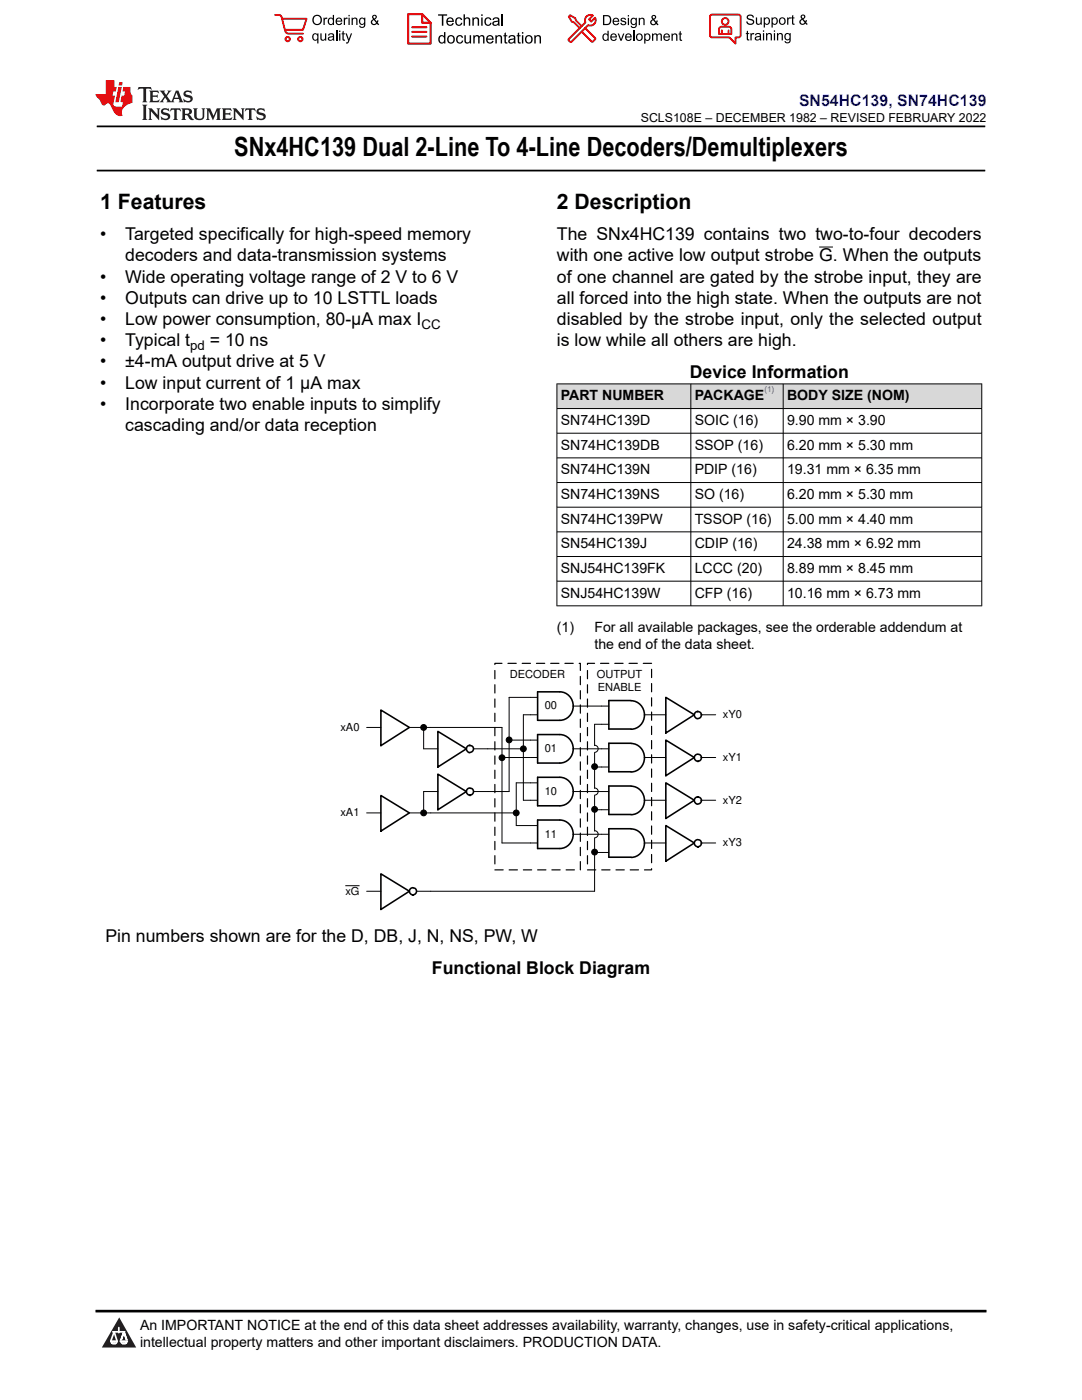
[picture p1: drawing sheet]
<svg xmlns="http://www.w3.org/2000/svg" width="216mm" height="279mm" viewBox="0 0 216 279" stroke-linecap="round" stroke-linejoin="round" font-family="sans-serif">
<path d="M19.3 25.2h177.3M19.3 34h177.3" fill="none" stroke="#000" stroke-width=".35"/>
<path d="M163.5 49.3h2.7" fill="none" stroke="#000" stroke-width=".2"/>
<g fill="#d8d8d8">
<path d="M111.1 76.6h84.8v4.9h-84.8z" fill-rule="evenodd"/>
<path d="M111.2 76.7h26.6v4.8h-26.6z" fill-rule="evenodd"/>
<path d="M137.9 76.7h18.3v4.8h-18.3z" fill-rule="evenodd"/>
<path d="M156.3 76.7h39.5v4.8h-39.5z" fill-rule="evenodd"/>
</g>
<g fill="none" stroke="#000" stroke-width=".2">
<path d="M111.1 76.6h84.9M111.1 76.6v44.4M137.8 76.6v44.4M156.3 76.6v44.4M195.9 76.6v44.4M111.1 81.5h84.9M111.1 86.5h84.9M111.1 91.4h84.9M111.1 96.3h84.9M111.1 101.2h84.9M111.1 106.1h84.9M111.1 111.1h84.9"/>
<path d="M111.1 116h84.9M111.1 120.9h84.9"/>
</g>
<path d="M98.7 132.4h17.1v41.2h-17.1z" fill-rule="evenodd" fill="#fff"/>
<path d="M98.7 132.4h17.1v41.2h-17.1z" fill="none" stroke="#000" stroke-width=".24" stroke-dasharray="1.7 1.2"/>
<path d="M76 141.7l5.7 3.5-5.7 3.6zM76 158.8l5.7 3.4-5.7 3.7z" fill="none" stroke="#000" stroke-width=".32"/>
<path d="M101.6 139.2h4.3M73.2 145.2h2.8M81.7 145.2h18.5M104.4 142.7h1.5M104.4 159.7h1.5M73.2 162.2h2.8M81.7 162.2h21.3" fill="none" stroke="#000" stroke-width=".2"/>
<path d="M117.2 132.4h12.8v41.2h-12.8z" fill-rule="evenodd" fill="#fff"/>
<path d="M117.2 132.4h12.8v41.2h-12.8z" fill="none" stroke="#000" stroke-width=".24" stroke-dasharray="1.7 1.2"/>
<g fill="none" stroke="#000" stroke-width=".2">
<path d="M101.6 139.2v18.8h-7.1M105.9 139.2h1.4M84.5 145.2v4.2h2.9M87.4 158h-2.9v4.2M94.5 149.4h9.9M100.2 151.2h7.1M100.2 145.2v23h7.1M101.6 147.7h5.7M104.4 142.7v17M105.9 142.7h1.4M105.9 159.7h1.4M107.3 156.2h-4.3v8.6h4.3"/>
<path d="M114.4 140.9h7.1M114.4 149.4h7.1M114.4 158h7.1M118.6 157.3a.71 .71 0 0 1 .8 .7 .71 .71 0 0 1-.8 .7M118.6 148.7a.71 .71 0 0 1 .8 .7 .71 .71 0 0 1-.8 .8M118.6 153.1h2.9M118.6 150.2v7.1M118.6 158.8v7.1M121.5 144.5h-2.9v4.3M128.6 142.7h4.3M128.6 151.2h4.3M128.6 159.7h4.3"/>
<path d="M140 142.7h2.8M140 151.2h2.8M140 159.7h2.8M68.9 176.8h2.8M73.2 177.9h2.8M114.4 166.5h7.1M118.6 165.8a.71 .71 0 0 1 .8 .7 .71 .71 0 0 1-.8 .7M118.6 161.6h2.9M118.6 170.1h2.9M118.6 167.3v10.6h-35.5M128.6 168.2h4.3M140 168.2h2.8"/>
</g>
<g fill="none" stroke="#000" stroke-width=".32">
<path d="M107.3 138.1h4.4a2.85 2.85 0 0 1 2.7 2.8 2.85 2.85 0 0 1-2.7 2.9h-4.4zM121.5 139.8h4.4a2.87 2.87 0 0 1 2.7 2.9 2.87 2.87 0 0 1-2.7 2.8h-4.4zM132.9 139.2l5.6 3.5-5.6 3.6zM87.4 146l5.7 3.4-5.7 3.7zM87.4 154.5l5.7 3.5-5.7 3.6zM107.3 146.6h4.4a2.85 2.85 0 0 1 2.7 2.8 2.85 2.85 0 0 1-2.7 2.9h-4.4zM107.3 155.1h4.4a2.85 2.85 0 0 1 2.7 2.9 2.85 2.85 0 0 1-2.7 2.8h-4.4zM121.5 148.3h4.4a2.87 2.87 0 0 1 2.7 2.9 2.87 2.87 0 0 1-2.7 2.9l-4.4-.1zM121.5 156.9h4.4a2.87 2.87 0 0 1 2.7 2.8 2.87 2.87 0 0 1-2.7 2.9l-4.4-.1zM132.9 147.7l5.6 3.5-5.6 3.6zM132.9 156.2l5.6 3.5-5.6 3.6zM76 174.4l5.7 3.5-5.7 3.6z"/>
<path d="M107.3 163.7h4.4a2.85 2.85 0 0 1 2.7 2.8 2.85 2.85 0 0 1-2.7 2.8h-4.4zM125.9 165.4h-4.4v5.7h4.4M125.9 165.4a2.85 2.85 0 0 1 2.7 2.9 2.85 2.85 0 0 1-2.7 2.8M132.9 164.8l5.6 3.4-5.6 3.7zM138.5 168.2a.71 .71 0 0 1 .8-.6 .71 .71 0 0 1 .7 .7v-.1a.72 .72 0 0 1-.7 .8 .8 .8 0 0 1-.8-.7"/>
<circle cx="93.8" cy="149.5" r=".7"/>
<circle cx="93.8" cy="158" r=".71"/>
<circle cx="139.3" cy="142.7" r=".71"/>
<circle cx="139.3" cy="159.7" r=".71"/>
<circle cx="139.3" cy="151.2" r=".71"/>
<circle cx="82.4" cy="177.9" r=".71"/>
</g>
<g fill="#000">
<circle cx="84.5" cy="145.2" r=".57"/>
<circle cx="100.2" cy="151.2" r=".57"/>
<circle cx="101.6" cy="147.7" r=".57"/>
<circle cx="104.4" cy="149.4" r=".57"/>
<circle cx="118.6" cy="153" r=".57"/>
<circle cx="84.5" cy="162.2" r=".57"/>
<circle cx="103" cy="162.2" r=".57"/>
<circle cx="118.6" cy="161.5" r=".57"/>
<circle cx="118.6" cy="170.1" r=".57"/>
</g>
<g fill="none" stroke="#000" stroke-width=".23">
<circle cx="84.5" cy="145.2" r=".57"/>
<circle cx="100.2" cy="151.2" r=".57"/>
<circle cx="101.6" cy="147.7" r=".57"/>
<circle cx="104.4" cy="149.4" r=".57"/>
<circle cx="118.6" cy="153" r=".57"/>
<circle cx="84.5" cy="162.2" r=".57"/>
<circle cx="103" cy="162.2" r=".57"/>
<circle cx="118.6" cy="161.5" r=".57"/>
<circle cx="118.6" cy="170.1" r=".57"/>
</g>
<path d="M0 0h215.9v23.8h-215.9z" fill-rule="evenodd" fill="#fff"/>
<path d="M27.7 17.4l-.2 .6 .5-.3h.6v.1v2.2l-.2 .4h1l-.2-.4v-2.2v-.1h.5l.5 .3-.1-.6zM29.8 18.1l.2 .4v1.5l-.2 .4h1.9l.1-.6a1.08 1.08 0 0 1-1.3 .2v-.7h.6l.4 .2v-.6l-.4 .2h-.6v-.6l.2-.1a1 1 0 0 1 1 .2l-.1-.5zM31.8 18.1l1 1.1-1 1.2h.9l-.2-.2 .4-.7 .5 .7-.2 .2h1.6l-.2-.2 .1-.4h1l.1 .4-.1 .2h.9l-.2-.3-.8-2h-.5l-1 2.2-.8-1.1 .9-1.1h-.8l.2 .2-.5 .7-.3-.7 .1-.2zM35.2 18.5l.4 1h-.8zM36.8 18.2a.65 .65 0 0 0-.2 .7 .65 .65 0 0 0 .6 .5l.7 .2 .1 .2a.79 .79 0 0 1-.7 .4 .79 .79 0 0 1-.7-.5l.1 .7 .2-.1a.93 .93 0 0 0 1.1 .1 .93 .93 0 0 0 .4-1 1.46 1.46 0 0 0-1.2-.6l-.1-.3a1.09 1.09 0 0 1 1.2 .2l-.2-.6-.1 .1-.6-.2zM28.4 20.9l.2 .4v2.3l-.2 .3h1l-.2-.3v-2.3l.2-.4zM29.6 21.6l.2 .4v1.6l-.2 .3h.8l-.3-.3v-1.4l1.7 1.8v-2l.2-.4h-.8l.2 .2 .1 1.1-1.2-1.3zM32.3 21.8a.65 .65 0 0 0-.2 .7 .65 .65 0 0 0 .7 .4l.6 .2 .1 .2a.79 .79 0 0 1-.7 .4 .79 .79 0 0 1-.7-.5l.1 .7 .2-.1a.93 .93 0 0 0 1.1 .1 .93 .93 0 0 0 .4-.9 1.46 1.46 0 0 0-1.2-.6l-.1-.4a1.09 1.09 0 0 1 1.2 .2l-.2-.6-.1 .1-.6-.1zM34.1 21.6l-.1 .7a.63 .63 0 0 1 .7-.4l.1 1.7-.3 .3h1l-.2-.3v-1.7a.66 .66 0 0 1 .8 .4l-.1-.7zM36.2 21.6l.2 .4v1.6l-.2 .3h.9l-.2-.2v-.7h.5l.1 .2a.79 .79 0 0 0 1.2 .6l-1-.9a.61 .61 0 0 0 .6-.6 .61 .61 0 0 0-.5-.6zM36.9 21.9h.2a.47 .47 0 0 1 .5 .1 .47 .47 0 0 1 .1 .5l-.2 .2h-.6zM38.5 21.6l.2 .2a2.27 2.27 0 0 0 .4 2 1.04 1.04 0 0 0 1.7-.7v-1.3l.2-.2h-.8l.2 .4v1.1a.6 .6 0 0 1-.6 .6 .6 .6 0 0 1-.6-.6v-1.1l.3-.4zM41.1 21.6l.2 .4v1.6l-.2 .3h.7l-.2-.3v-1.5l.9 1.9 .8-1.9v1.5l-.2 .3h1l-.3-.3v-1.6l.3-.4h-.8l-.7 1.5-.7-1.5zM44.3 21.6l.2 .4v1.6l-.2 .3h1.9l.1-.5a1.09 1.09 0 0 1-1.3 .1v-.6h.6l.4 .1v-.6l-.4 .2h-.6v-.6l.2-.1a1.01 1.01 0 0 1 1 .3l-.1-.6zM46.4 21.6l.3 .4v1.6l-.3 .3h.8l-.2-.3v-1.4l1.6 1.8v-2l.2-.4h-.7l.2 .2v1.1l-1.2-1.3zM49 21.6l-.1 .7a.63 .63 0 0 1 .8-.4v1.7l-.3 .3h1l-.2-.3v-1.7a.66 .66 0 0 1 .8 .4l-.1-.7zM51.4 21.8a.65 .65 0 0 0-.2 .7 .65 .65 0 0 0 .6 .4l.6 .2 .2 .2a.79 .79 0 0 1-.8 .4 .79 .79 0 0 1-.6-.5l.1 .7 .2-.1a.93 .93 0 0 0 1 .1 .93 .93 0 0 0 .5-.9 1.46 1.46 0 0 0-1.3-.6l-.1-.4a1.09 1.09 0 0 1 1.3 .2l-.2-.6-.2 .1-.5-.1z" fill="#231f20"/>
<path d="M21.1 16v2.8h-2.1l.1 .3 .9 1a.95 .95 0 0 0 .9 .9 .59 .59 0 0 1 .6-.4 .59 .59 0 0 1 .5 .4l.4 .8a1.59 1.59 0 0 0 2.1 1.3 1.61 1.61 0 0 1 1-2.2l1-.4-.1-1.5a1.59 1.59 0 0 1-.4-1.6h-1.4l-.2 .9h.5l-.1 .8h-.5l-.2 1v.2l.4 .1-.2 .9h-.6a.73 .73 0 0 1-1.1-.7l.3-1.5h-.5l.2-.8h.5l.2-.9h-.5v-1.4zM23.6 17.4l-.6 3h.7l.6-3zM23.8 16.4l-.1 .7h.7l.1-.7z" fill="#ed1c24"/>
<g fill="#000">
<path d="M62.3 4a1 1 0 0 1 2 0 1 1 0 0 1-2 0zM62.8 3.4a.78 .78 0 0 0-.1 1.1 .78 .78 0 0 0 1.1 .1 .78 .78 0 0 0 .1-1.1 .78 .78 0 0 0-1.1-.1z" fill-rule="evenodd"/>
<path d="M62.5 6.8l.4-.2 .4 .3v-.2h.2v2h-.2v-.7a.68 .68 0 0 1-.9-.1 .68 .68 0 0 1 0-.9zM62.6 7a.51 .51 0 0 0-.1 .6 .51 .51 0 0 0 .7 .2 .51 .51 0 0 0 .1-.7 .51 .51 0 0 0-.7-.1z" fill-rule="evenodd"/>
<path d="M64.5 3.5h.3v.3l.1-.3h.3l.1 .1-.1 .2a.32 .32 0 0 0-.3 0 .32 .32 0 0 0-.1 .4v.8h-.3z" fill-rule="evenodd"/>
<path d="M63.9 6.7h.3v.8a.36 .36 0 0 0 .3 .4 .36 .36 0 0 0 .4-.5v-.7h.2v1.4h-.2v-.2a.51 .51 0 0 1-.6 .2 .51 .51 0 0 1-.4-.5z" fill-rule="evenodd"/>
<path d="M65.6 3.7l.4-.2 .4 .2v-.7h.3v2h-.3v-.2a.7 .7 0 0 1-1-.1 .7 .7 0 0 1 .2-1zM65.8 3.8a.51 .51 0 0 0-.1 .7 .51 .51 0 0 0 .6 .2 .51 .51 0 0 0 .1-.7 .51 .51 0 0 0-.6-.2z" fill-rule="evenodd"/>
<path d="M65.6 6.8a.66 .66 0 0 1 .8-.1 .66 .66 0 0 1 .3 .8v.6h-.2l-.1-.2a.52 .52 0 0 1-.7 .2 .52 .52 0 0 1-.2-.6l.3-.2a.42 .42 0 0 0 .6-.3l-.3-.2-.3 .1-.1 .2h-.3zM65.7 7.6a.35 .35 0 0 0 .3 .4 .35 .35 0 0 0 .4-.4v-.2z" fill-rule="evenodd"/>
<path d="M67.7 6.1h.2v.3h-.2zM67.7 6.7h.2v1.4h-.2z" fill-rule="evenodd"/>
<path d="M67.1 3.7a.68 .68 0 0 1 .9-.1 .68 .68 0 0 1 .3 .7h-1.1a.42 .42 0 0 0 .3 .5 .42 .42 0 0 0 .5-.3h.3a.73 .73 0 0 1-1.1 .4 .73 .73 0 0 1-.1-1.2zM67.4 3.8l-.2 .3h.8l-.2-.4z" fill-rule="evenodd"/>
<path d="M68.6 3.5h.2v.3l.2-.3h.3l.1 .1-.1 .2a.32 .32 0 0 0-.4 0 .32 .32 0 0 0-.1 .4v.8h-.2z" fill-rule="evenodd"/>
<path d="M68.3 6.3l.3-.1v.5h.2v.1h-.2v.9l.3 .4a.36 .36 0 0 1-.4 0 .36 .36 0 0 1-.2-.4v-.9h-.1v-.1h.1z" fill-rule="evenodd"/>
<path d="M68.9 6.7h.3l.4 1.1 .4-1.1h.3l-.6 1.4a.51 .51 0 0 1-.6 .6l-.1-.3h.3l.2-.3z" fill-rule="evenodd"/>
<path d="M69.5 3h.3v.3h-.3zM69.5 3.5h.3v1.5h-.3z" fill-rule="evenodd"/>
<path d="M70.2 3.5h.2v.2a.52 .52 0 0 1 .6-.2 .52 .52 0 0 1 .3 .6v.9h-.2v-.9a.34 .34 0 0 0-.3-.4 .34 .34 0 0 0-.4 .3v1h-.2z" fill-rule="evenodd"/>
<path d="M71.8 3.7l.4-.2 .5 .2v-.2h.2v1.3a.64 .64 0 0 1-.5 .8 .64 .64 0 0 1-.7-.5h.2a.41 .41 0 0 0 .5 .2 .41 .41 0 0 0 .2-.5 .69 .69 0 0 1-.9-.1 .69 .69 0 0 1 .1-1zM72 3.8a.5 .5 0 0 0-.1 .7 .5 .5 0 0 0 .7 .1 .5 .5 0 0 0 .1-.6 .5 .5 0 0 0-.7-.2z" fill-rule="evenodd"/>
<path d="M74.4 3.1a.47 .47 0 0 1 .7 .1 .47 .47 0 0 1-.3 .7l.4 .4 .1-.3 .2 .1-.1 .4 .3 .3-.2 .2-.3-.3a.63 .63 0 0 1-1 .1 .63 .63 0 0 1 .3-1l-.3-.4zM74.5 3.4a.27 .27 0 0 0 .5 0 .27 .27 0 0 0-.5 0zM74.4 4.1a.4 .4 0 0 0 0 .6 .4 .4 0 0 0 .6-.1l-.4-.6z" fill-rule="evenodd"/>
<path d="M87.4 2.9h1.8v.2h-.7v2h-.3v-2h-.8z" fill-rule="evenodd"/>
<path d="M87.6 7.2l.5-.2 .5 .2v-.8h.3v2.3h-.3v-.2a.76 .76 0 0 1-1-.1 .76 .76 0 0 1-.1-1zM87.9 7.4a.58 .58 0 0 0-.2 .7 .58 .58 0 0 0 .8 .2 .58 .58 0 0 0 .1-.7 .58 .58 0 0 0-.7-.2z" fill-rule="evenodd"/>
<path d="M89.5 7.2a.81 .81 0 0 1 1.1 .1 .81 .81 0 0 1-.2 1.2 .81 .81 0 0 1-1.1-.2l-.1-.7zM89.6 7.4a.57 .57 0 0 0 0 .8 .57 .57 0 0 0 .8 0 .57 .57 0 0 0 0-.7 .57 .57 0 0 0-.8-.1z" fill-rule="evenodd"/>
<path d="M89.3 3.7a.77 .77 0 0 1 .9-.2 .77 .77 0 0 1 .4 .9h-1.3a.48 .48 0 0 0 .4 .5 .48 .48 0 0 0 .6-.3h.3a.83 .83 0 0 1-1.3 .4 .83 .83 0 0 1 0-1.3zM89.5 3.8l-.2 .4h1l-.3-.5z" fill-rule="evenodd"/>
<path d="M91 3.7a.7 .7 0 0 1 1.2 .3h-.2a.45 .45 0 0 0-.6-.3 .45 .45 0 0 0-.3 .6 .45 .45 0 0 0 .3 .6 .45 .45 0 0 0 .6-.4l.3 .1a.76 .76 0 0 1-1.1 .5 .76 .76 0 0 1-.3-1.1z" fill-rule="evenodd"/>
<path d="M91.2 7.2a.7 .7 0 0 1 1.2 .3l-.3 .1a.45 .45 0 0 0-.5-.4 .45 .45 0 0 0-.3 .7 .45 .45 0 0 0 .3 .6 .45 .45 0 0 0 .6-.4h.2a.76 .76 0 0 1-1 .5 .76 .76 0 0 1-.4-1.1z" fill-rule="evenodd"/>
<path d="M92.5 2.9h.3v.8a.59 .59 0 0 1 .7-.2 .59 .59 0 0 1 .3 .6v1h-.2v-1a.4 .4 0 0 0-.5-.4 .4 .4 0 0 0-.3 .5v.9h-.3z" fill-rule="evenodd"/>
<path d="M92.7 7h.2v.9a.41 .41 0 0 0 .5 .6 .41 .41 0 0 0 .3-.6v-.9h.3v1.7h-.3v-.3a.58 .58 0 0 1-.7 .3 .58 .58 0 0 1-.3-.7z" fill-rule="evenodd"/>
<path d="M94.3 3.5h.2v.2a.59 .59 0 0 1 .7-.2 .59 .59 0 0 1 .4 .6v1h-.3v-1a.41 .41 0 0 0-.4-.4 .41 .41 0 0 0-.4 .5v.9h-.2z" fill-rule="evenodd"/>
<path d="M94.4 7h.3v.3a.56 .56 0 0 1 1 0 .54 .54 0 0 1 .6-.3 .54 .54 0 0 1 .4 .5v1.2h-.3v-1.1a.34 .34 0 0 0-.3-.4 .34 .34 0 0 0-.4 .3v1.2h-.3v-1.1a.38 .38 0 0 0-.5-.3 .38 .38 0 0 0-.2 .5v.9h-.3z" fill-rule="evenodd"/>
<path d="M96 2.9h.3v.3h-.3zM96 3.5h.3v1.6h-.3z" fill-rule="evenodd"/>
<path d="M96.8 3.7a.7 .7 0 0 1 1.3 .3h-.3a.45 .45 0 0 0-.6-.3 .45 .45 0 0 0-.3 .6 .45 .45 0 0 0 .3 .6 .45 .45 0 0 0 .6-.4l.3 .1a.76 .76 0 0 1-1.1 .5 .76 .76 0 0 1-.3-1.1z" fill-rule="evenodd"/>
<path d="M97.2 7.2a.77 .77 0 0 1 .9-.1 .77 .77 0 0 1 .4 .8h-1.2a.48 .48 0 0 0 .3 .6 .48 .48 0 0 0 .6-.4l.3 .1a.83 .83 0 0 1-1.3 .3 .83 .83 0 0 1 0-1.3zM97.4 7.4l-.1 .3h.9l-.2-.4z" fill-rule="evenodd"/>
<path d="M98.8 7h.3v.3a.59 .59 0 0 1 .7-.3 .59 .59 0 0 1 .4 .7v1h-.3v-1a.41 .41 0 0 0-.5-.5 .41 .41 0 0 0-.3 .6v.9h-.3z" fill-rule="evenodd"/>
<path d="M98.4 3.7a.74 .74 0 0 1 1-.2 .74 .74 0 0 1 .3 .9v.7h-.3v-.2a.59 .59 0 0 1-.8 .3 .59 .59 0 0 1-.3-.8l1.1-.3a.42 .42 0 0 0-.4-.4 .42 .42 0 0 0-.5 .3h-.2zM98.6 4.5a.36 .36 0 0 0 .2 .5 .36 .36 0 0 0 .5-.2l.1-.5z" fill-rule="evenodd"/>
<path d="M100.7 6.6l.2-.1v.5h.3v.2h-.3v1l.1 .2h.2l.1 .3a.41 .41 0 0 1-.5-.1 .41 .41 0 0 1-.1-.4v-1h-.2v-.2h.2z" fill-rule="evenodd"/>
<path d="M101.6 7.2a.74 .74 0 0 1 .9-.2 .74 .74 0 0 1 .3 1l.1 .7h-.3v-.2a.59 .59 0 0 1-.8 .2 .59 .59 0 0 1-.3-.8l1-.3a.42 .42 0 0 0-.3-.4 .42 .42 0 0 0-.5 .3h-.3zM101.8 8.1a.36 .36 0 0 0 .1 .5 .36 .36 0 0 0 .5-.3l.2-.4z" fill-rule="evenodd"/>
<path d="M103.3 6.6l.3-.1v.5h.3v.2h-.3v1l.1 .2h.2v.3a.41 .41 0 0 1-.5-.1 .41 .41 0 0 1-.1-.4v-1h-.2v-.2h.2z" fill-rule="evenodd"/>
<path d="M104.1 6.4h.3v.3h-.3zM104.1 7h.3v1.7h-.3z" fill-rule="evenodd"/>
<path d="M105 7.2a.81 .81 0 0 1 1.1 .1 .81 .81 0 0 1-.1 1.2 .81 .81 0 0 1-1.2-.2v-.7zM105.2 7.4a.57 .57 0 0 0-.1 .8 .57 .57 0 0 0 .8 0 .57 .57 0 0 0 0-.7 .57 .57 0 0 0-.7-.1z" fill-rule="evenodd"/>
<path d="M106.6 7h.3v.3a.59 .59 0 0 1 .7-.3 .59 .59 0 0 1 .4 .7v1h-.3v-1a.41 .41 0 0 0-.5-.5 .41 .41 0 0 0-.3 .6v.9h-.3z" fill-rule="evenodd"/>
<path d="M120.3 3h.7a1 1 0 0 1 1 1 1 1 0 0 1-1 1h-.7zM120.6 3.2v1.6h.4a.77 .77 0 0 0 .7-.8 .77 .77 0 0 0-.7-.8z" fill-rule="evenodd"/>
<path d="M120.4 6.9l.4-.2 .4 .2v-.8h.3v2h-.3v-.1a.7 .7 0 0 1-.9-.2 .7 .7 0 0 1 .1-.9zM120.6 7a.51 .51 0 0 0-.1 .7 .51 .51 0 0 0 .6 .1 .51 .51 0 0 0 .1-.6 .51 .51 0 0 0-.6-.2z" fill-rule="evenodd"/>
<path d="M122 6.9a.68 .68 0 0 1 .8-.2 .68 .68 0 0 1 .3 .8h-1.1a.42 .42 0 0 0 .3 .5 .42 .42 0 0 0 .5-.3h.3a.73 .73 0 0 1-1.1 .3 .73 .73 0 0 1 0-1.1zM122.2 7l-.2 .3h.8l-.2-.4z" fill-rule="evenodd"/>
<path d="M122.4 3.7a.68 .68 0 0 1 .8-.1 .68 .68 0 0 1 .4 .8h-1.1a.42 .42 0 0 0 .3 .4 .42 .42 0 0 0 .5-.3l.3 .1a.73 .73 0 0 1-1.2 .3 .73 .73 0 0 1 0-1.2zM122.6 3.8l-.1 .3h.8l-.2-.3z" fill-rule="evenodd"/>
<path d="M123.9 3.7l.1-.1a.62 .62 0 0 1 .9 .3l-.2 .1a.29 .29 0 0 0-.3-.3 .29 .29 0 0 0-.3 .3l.1 .1a.58 .58 0 0 1 .6 .1 .58 .58 0 0 1 .1 .6 .67 .67 0 0 1-1.1-.2l.2-.1a.33 .33 0 0 0 .4 .4 .33 .33 0 0 0 .3-.4 .71 .71 0 0 1-.9-.6z" fill-rule="evenodd"/>
<path d="M123.3 6.7h.2l.4 1.2 .4-1.2h.3l-.6 1.4h-.2z" fill-rule="evenodd"/>
<path d="M125.3 3h.2v.3h-.2zM125.3 3.6h.2v1.4h-.2z" fill-rule="evenodd"/>
<path d="M124.9 6.9a.68 .68 0 0 1 .8-.2 .68 .68 0 0 1 .4 .8h-1.1a.42 .42 0 0 0 .3 .5 .42 .42 0 0 0 .5-.3h.3a.73 .73 0 0 1-1.2 .3 .73 .73 0 0 1 0-1.1zM125.1 7l-.1 .3h.8l-.2-.4z" fill-rule="evenodd"/>
<path d="M126 3.7l.4-.2 .4 .2v-.1h.3v1.2a.64 .64 0 0 1-.5 .8 .64 .64 0 0 1-.8-.5l.3 .1a.41 .41 0 0 0 .5 .2 .41 .41 0 0 0 .2-.6 .69 .69 0 0 1-.9-.1 .69 .69 0 0 1 .1-1zM126.2 3.9a.5 .5 0 0 0-.1 .6 .5 .5 0 0 0 .6 .2 .5 .5 0 0 0 .2-.7 .5 .5 0 0 0-.7-.1z" fill-rule="evenodd"/>
<path d="M126.9 7.4a.73 .73 0 0 1 1.4 0 .73 .73 0 0 1-1.4 0zM127.3 7a.5 .5 0 0 0-.1 .7 .5 .5 0 0 0 .7 0 .5 .5 0 0 0 0-.6 .5 .5 0 0 0-.6-.1z" fill-rule="evenodd"/>
<path d="M127.5 3.6h.2v.2a.52 .52 0 0 1 .6-.3 .52 .52 0 0 1 .3 .6v.9h-.2v-.9a.34 .34 0 0 0-.3-.4 .34 .34 0 0 0-.4 .3v1h-.2z" fill-rule="evenodd"/>
<path d="M128.5 6.7h.3v.2a.67 .67 0 0 1 .9 0 .67 .67 0 0 1 0 .9 .55 .55 0 0 1-.9 .2v.7h-.3zM128.9 7a.5 .5 0 0 0-.1 .7 .5 .5 0 0 0 .6 .1 .5 .5 0 0 0 .2-.6 .5 .5 0 0 0-.7-.2z" fill-rule="evenodd"/>
<path d="M130.1 6.7h.2v.2a.49 .49 0 0 1 .9 0l.4-.2a.42 .42 0 0 1 .5 .4v1h-.3v-.9a.3 .3 0 0 0-.2-.3 .3 .3 0 0 0-.4 .2v1h-.2v-.9a.33 .33 0 0 0-.5-.3 .33 .33 0 0 0-.2 .5v.7h-.2z" fill-rule="evenodd"/>
<path d="M130.1 3.1a.47 .47 0 0 1 .8 .1 .47 .47 0 0 1-.3 .7l.3 .4 .1-.2h.3l-.2 .5 .3 .3-.2 .2-.3-.3a.63 .63 0 0 1-1 .1 .63 .63 0 0 1 .3-1l-.2-.5zM130.2 3.5a.27 .27 0 0 0 .5 0 .27 .27 0 0 0-.5 0zM130.2 4.1a.4 .4 0 0 0 0 .7 .4 .4 0 0 0 .6-.2l-.5-.6z" fill-rule="evenodd"/>
<path d="M132.5 6.9a.68 .68 0 0 1 .9-.2 .68 .68 0 0 1 .3 .8h-1.1a.42 .42 0 0 0 .3 .5 .42 .42 0 0 0 .5-.3h.3a.73 .73 0 0 1-1.1 .3 .73 .73 0 0 1-.1-1.1zM132.7 7l-.1 .3h.8l-.2-.4z" fill-rule="evenodd"/>
<path d="M134 6.7h.2v.2a.52 .52 0 0 1 .6-.2 .52 .52 0 0 1 .4 .6v.8h-.3v-.8a.34 .34 0 0 0-.2-.4 .34 .34 0 0 0-.4 .2l-.1 1h-.2z" fill-rule="evenodd"/>
<path d="M135.6 6.3l.2-.1v.5h.3v.2h-.3v.8l.3 .4a.36 .36 0 0 1-.4 0 .36 .36 0 0 1-.1-.4v-.8h-.2v-.2h.2z" fill-rule="evenodd"/>
<path d="M149.2 3a.8 .8 0 0 1 1.2 .5h-.2a.44 .44 0 0 0-.5-.4 .44 .44 0 0 0-.4 .5l.2 .1a.9 .9 0 0 1 1 .8 .84 .84 0 0 1-.9 .5 .84 .84 0 0 1-.7-.7h.3a.52 .52 0 0 0 .5 .5 .52 .52 0 0 0 .5-.6l-.2-.1a.85 .85 0 0 1-1-.8z" fill-rule="evenodd"/>
<path d="M149 6.3l.3-.2v.5h.2v.2h-.2v.9l.2 .4a.36 .36 0 0 1-.4-.1 .36 .36 0 0 1-.1-.4v-.8h-.2v-.2h.2z" fill-rule="evenodd"/>
<path d="M149.7 6.6h.3v.2l.1-.2h.3l.1 .1-.1 .2a.32 .32 0 0 0-.3 0 .32 .32 0 0 0-.1 .4v.8h-.3z" fill-rule="evenodd"/>
<path d="M150.7 6.8a.66 .66 0 0 1 .9-.2 .66 .66 0 0 1 .3 .9v.6h-.2l-.1-.2a.52 .52 0 0 1-.7 .2 .52 .52 0 0 1-.2-.7l.2-.1a.42 .42 0 0 0 .7-.3l-.3-.2h-.3l-.1 .3-.3-.1zM150.9 7.5a.35 .35 0 0 0 .3 .5 .35 .35 0 0 0 .4-.4v-.3z" fill-rule="evenodd"/>
<path d="M150.8 3.5h.3v.8a.36 .36 0 0 0 .3 .5 .36 .36 0 0 0 .4-.5v-.8h.2v1.4h-.2v-.2a.51 .51 0 0 1-.6 .3 .51 .51 0 0 1-.4-.6z" fill-rule="evenodd"/>
<path d="M152.2 6.1h.3v.2h-.3zM152.2 6.6h.3v1.5h-.3z" fill-rule="evenodd"/>
<path d="M152.4 3.5h.2v.2a.67 .67 0 0 1 .9 0 .67 .67 0 0 1 .1 .9 .55 .55 0 0 1-1 .2v.7h-.2zM152.7 3.8a.5 .5 0 0 0-.1 .7 .5 .5 0 0 0 .7 .1 .5 .5 0 0 0 .1-.6 .5 .5 0 0 0-.7-.2z" fill-rule="evenodd"/>
<path d="M152.9 6.6h.2v.2a.52 .52 0 0 1 .6-.2 .52 .52 0 0 1 .3 .6v.9h-.2v-.9a.34 .34 0 0 0-.3-.4 .34 .34 0 0 0-.4 .2v1.1h-.2z" fill-rule="evenodd"/>
<path d="M153.9 3.5h.3v.2a.67 .67 0 0 1 .9 0 .67 .67 0 0 1 0 .9 .55 .55 0 0 1-.9 .2v.7h-.3zM154.3 3.8a.5 .5 0 0 0-.1 .7 .5 .5 0 0 0 .6 .1 .5 .5 0 0 0 .2-.6 .5 .5 0 0 0-.7-.2z" fill-rule="evenodd"/>
<path d="M154.4 6.1h.3v.2h-.3zM154.4 6.6h.3v1.5h-.3z" fill-rule="evenodd"/>
<path d="M155 6.6h.3v.2a.52 .52 0 0 1 .6-.2 .52 .52 0 0 1 .3 .6v.9h-.2v-.9a.34 .34 0 0 0-.3-.4 .34 .34 0 0 0-.4 .2v1.1h-.3z" fill-rule="evenodd"/>
<path d="M155.4 4.2a.75 .75 0 0 1 1.5 0 .75 .75 0 0 1-1.5 0zM155.8 3.8a.5 .5 0 0 0-.1 .7 .5 .5 0 0 0 .8 0 .5 .5 0 0 0 0-.7 .5 .5 0 0 0-.7 0z" fill-rule="evenodd"/>
<path d="M156.7 6.8l.4-.2 .5 .2v-.2h.2v1.3a.64 .64 0 0 1-.5 .7 .64 .64 0 0 1-.8-.4h.3a.41 .41 0 0 0 .5 .2 .41 .41 0 0 0 .2-.5 .69 .69 0 0 1-.9-.1 .69 .69 0 0 1 .1-1zM156.9 6.9a.5 .5 0 0 0-.1 .7 .5 .5 0 0 0 .6 .1 .5 .5 0 0 0 .2-.7 .5 .5 0 0 0-.7-.1z" fill-rule="evenodd"/>
<path d="M157.1 3.5h.2v.2l.1-.2h.3h.2l-.1 .3a.32 .32 0 0 0-.4 0 .32 .32 0 0 0-.1 .4v.7h-.2z" fill-rule="evenodd"/>
<path d="M158 3.1l.3-.1v.5h.2v.2h-.2v.8l.3 .4a.36 .36 0 0 1-.4 0 .36 .36 0 0 1-.2-.4v-.8h-.1v-.2h.1z" fill-rule="evenodd"/>
<path d="M159.9 3a.47 .47 0 0 1 .7 .1 .47 .47 0 0 1-.3 .7l.4 .5 .1-.3h.2l-.1 .5 .3 .3-.2 .2-.3-.3a.63 .63 0 0 1-1 .1 .63 .63 0 0 1 .3-1l-.3-.5zM160 3.4a.27 .27 0 0 0 .5 0 .27 .27 0 0 0-.5 0zM159.9 4.1a.4 .4 0 0 0 0 .6 .4 .4 0 0 0 .6-.2l-.4-.6z" fill-rule="evenodd"/>
</g>
<path d="M67.2 6.1v2M126.5 6.1v2" fill="none" stroke="#000" stroke-width=".25"/>
<g fill="none" stroke="#de0000" stroke-width=".37">
<path d="M54.9 3h.9a1.19 1.19 0 0 1 .6 1.2l.6 2.1a.85 .85 0 0 0 1 .4h2.5M56.3 3.7h4.9l-.7 2.2h-3.6M116.1 5.2l-1.2-1.1-.1-.5-1-.6-.3 .3 .6 1 .5 .2 1.1 1.1M116.8 5.6l1.9 2v.3l-.4 .4h-.3l-1.9-2zM116.8 5.6l.6-.6a1.07 1.07 0 0 0 1.2-.2 1.07 1.07 0 0 0 .1-1.3l-.7 .8-.5-.4 .8-.8a1.07 1.07 0 0 0-1.2 .2 1.07 1.07 0 0 0-.3 1.2l-3.3 3.3v.3l.3 .3h.2l2.1-2.1M141.7 3.1l.4-.2h5.3l.3 .2 .1 3.9-.2 .4-.8 .1v1.2l-1.3-1.2h-3.4l-.4-.2zM143.5 5.6l.5-.3 1.7 .1 .2 .5v.9h-2.4zM144 6.1v.7M145.4 6.1v.7"/>
<circle cx="57.4" cy="7.8" r=".44"/>
<circle cx="59.9" cy="7.8" r=".44"/>
<circle cx="144.7" cy="4.3" r=".67"/>
</g>
<path d="M100.2 2.9v2.2" fill="none" stroke="#000" stroke-width=".28"/>
<path d="M81.4 2.8h2.8v1.7h1.7v4.2h-4.5zM82.3 6.4h2.8M82.3 5.4h2.8M82.3 7.3h2.8M84.2 2.8l1.7 1.7" fill="none" stroke="#de0000" stroke-width=".42"/>
<path d="M0 261.4h215.9v18h-215.9z" fill-rule="evenodd" fill="#fff"/>
<path d="M23.8 262.9l3.4 6h-6.9z" fill="#231f20"/>
<path d="M22.1 267.7h1.3l-.4 .5h-.3a.55 .55 0 0 1-.6-.5z" fill-rule="evenodd" fill="#fff"/>
<path d="M22.1 267.7h1.3l-.4 .5h-.3a.55 .55 0 0 1-.6-.5z" fill="none" stroke="#231f20" stroke-width=".34"/>
<path d="M22.1 267.7h1.3l-.4 .5h-.5zM22.6 265.8h.1M22.6 265.8h2.3zM23.7 265.9h.1M23.7 264.9v1zM24 267.7h.1" fill="none" stroke="#fff" stroke-width=".34"/>
<path d="M24.7 265.8l-.7 1.9z" fill="#fff"/>
<path d="M24.7 265.8l-.7 1.9z" fill="none" stroke="#fff" stroke-width=".34"/>
<path d="M24.7 265.8l.7 1.9z" fill="#fff"/>
<path d="M24.7 265.8l.7 1.9zM25.3 267.7h.1" fill="none" stroke="#fff" stroke-width=".34"/>
<path d="M22.8 265.8l-.7 1.9z" fill="#fff"/>
<path d="M22.8 265.8l-.7 1.9z" fill="none" stroke="#fff" stroke-width=".34"/>
<path d="M22.8 265.8l.6 1.9z" fill="#fff"/>
<path d="M22.8 265.8l.6 1.9z" fill="none" stroke="#fff" stroke-width=".34"/>
<path d="M24.1 267.7h1.3a.65 .65 0 0 1-.6 .5 .65 .65 0 0 1-.7-.5z" fill-rule="evenodd" fill="#fff"/>
<path d="M24.1 267.7h1.3a.65 .65 0 0 1-.6 .5 .65 .65 0 0 1-.7-.5z" fill="none" stroke="#231f20" stroke-width=".34"/>
<path d="M24 267.7h.1M24.1 267.7h1.3l-.4 .5h-.5z" fill="none" stroke="#fff" stroke-width=".34"/>
<path d="M19 261.7h177.8" fill="none" stroke="#000" stroke-width=".53"/>
<text font-size="5.3" x="46.7" y="31.2">SNx4HC139 Dual 2-Line To 4-Line Decoders/Demultiplexers</text>
<g font-size="4.2">
<text x="20" y="41.8">1 Features</text>
<text x="111.1" y="41.8">2 Description</text>
</g>
<g font-size="3.5">
<text x="20" y="47.9">•</text>
<text x="25" y="47.9">Targeted specifically for high-speed memory</text>
<text x="111.1" y="47.9">The SNx4HC139 contains two two-to-four decoders</text>
<text x="25" y="52.2">decoders and data-transmission systems</text>
<text x="111.1" y="52.2">with one active low output strobe G. When the outputs</text>
<text x="20" y="56.4">•</text>
<text x="25" y="56.4">Wide operating voltage range of 2 V to 6 V</text>
<text x="111.1" y="56.4">of one channel are gated by the strobe input, they are</text>
<text x="20" y="60.6">•</text>
<text x="20" y="64.9">•</text>
<text x="25" y="60.6">Outputs can drive up to 10 LSTTL loads</text>
<text x="25" y="64.9">Low power consumption, 80-μA max I</text>
<text x="111.1" y="60.6">all forced into the high state. When the outputs are not</text>
<text x="111.1" y="64.9">disabled by the strobe input, only the selected output</text>
<text x="20" y="69.1">•</text>
<text x="25" y="69.1">Typical t</text>
<text x="41.9" y="69.1">= 10 ns</text>
<text x="111.1" y="69.1">is low while all others are high.</text>
<text x="20" y="73.3">•</text>
<text x="20" y="77.6">•</text>
<text x="25" y="73.3">±4-mA output drive at 5 V</text>
<text x="25" y="77.6">Low input current of 1 μA max</text>
<text x="137.6" y="75.5">Device Information</text>
<text x="20" y="81.8">•</text>
<text x="25" y="81.8">Incorporate two enable inputs to simplify</text>
<text x="25" y="86">cascading and/or data reception</text>
<text x="21.1" y="188">Pin numbers shown are for the D, DB, J, N, NS, PW, W</text>
<text x="86.2" y="194.4">Functional Block Diagram</text>
</g>
<text font-size="3.2" fill="#00f" x="159.4" y="21.1">SN54HC139, SN74HC139</text>
<g font-size="2.8">
<text x="111.9" y="79.9">PART NUMBER</text>
<text x="138.6" y="79.9">PACKAGE</text>
<text x="157" y="79.9">BODY SIZE (NOM)</text>
<text x="111.9" y="84.8">SN74HC139D</text>
<text x="111.9" y="89.7">SN74HC139DB</text>
<text x="138.6" y="84.8">SOIC (16)</text>
<text x="138.6" y="89.7">SSOP (16)</text>
<text x="157" y="84.8">9.90 mm × 3.90</text>
<text x="157" y="89.7">6.20 mm × 5.30 mm</text>
<text x="111.9" y="94.7">SN74HC139N</text>
<text x="138.6" y="94.7">PDIP (16)</text>
<text x="157" y="94.7">19.31 mm × 6.35 mm</text>
<text x="111.9" y="99.6">SN74HC139NS</text>
<text x="138.6" y="99.6">SO (16)</text>
<text x="157" y="99.6">6.20 mm × 5.30 mm</text>
<text x="111.9" y="104.5">SN74HC139PW</text>
<text x="138.6" y="104.5">TSSOP (16)</text>
<text x="157" y="104.5">5.00 mm × 4.40 mm</text>
<text x="111.9" y="109.4">SN54HC139J</text>
<text x="138.6" y="109.4">CDIP (16)</text>
<text x="157" y="109.4">24.38 mm × 6.92 mm</text>
<text x="111.9" y="114.3">SNJ54HC139FK</text>
<text x="111.9" y="119.3">SNJ54HC139W</text>
<text x="138.6" y="114.3">LCCC (20)</text>
<text x="138.6" y="119.3">CFP (16)</text>
<text x="157" y="114.3">8.89 mm × 8.45 mm</text>
<text x="157" y="119.3">10.16 mm × 6.73 mm</text>
<text x="111.1" y="126.1">(1)</text>
<text x="118.6" y="126.1">For all available packages, see the orderable addendum at</text>
<text x="118.6" y="129.4">the end of the data sheet.</text>
<text x="27.9" y="265.5">An IMPORTANT NOTICE at the end of this data sheet addresses availability, warranty, changes, use in safety-critical applications,</text>
<text x="27.9" y="268.9">intellectual property matters and other important disclaimers. PRODUCTION DATA.</text>
</g>
<g font-size="2.6">
<text x="84.1" y="65.6">CC</text>
<text x="37.9" y="69.8">pd</text>
</g>
<text font-size="2.5" x="127.9" y="24.3">SCLS108E – DECEMBER 1982 – REVISED FEBRUARY 2022</text>
<g font-size="2.2">
<text x="101.7" y="135.3">DECODER</text>
<text x="119.1" y="135.3">OUTPUT</text>
<text x="119.3" y="137.9">ENABLE</text>
<text x="108.7" y="141.6">00</text>
<text x="144.2" y="143.4">xY0</text>
<text x="67.9" y="145.8">xA0</text>
<text x="108.7" y="150.1">01</text>
<text x="144.2" y="151.9">xY1</text>
<text x="108.7" y="158.6">10</text>
<text x="144.2" y="160.4">xY2</text>
<text x="67.9" y="162.9">xA1</text>
<text x="108.7" y="167.2">11</text>
<text x="144.2" y="168.9">xY3</text>
<text x="68.9" y="178.5">xG</text>
</g>
<text font-size="1.6" fill="#00f" x="152.5" y="78.2">(1)</text>
</svg>
